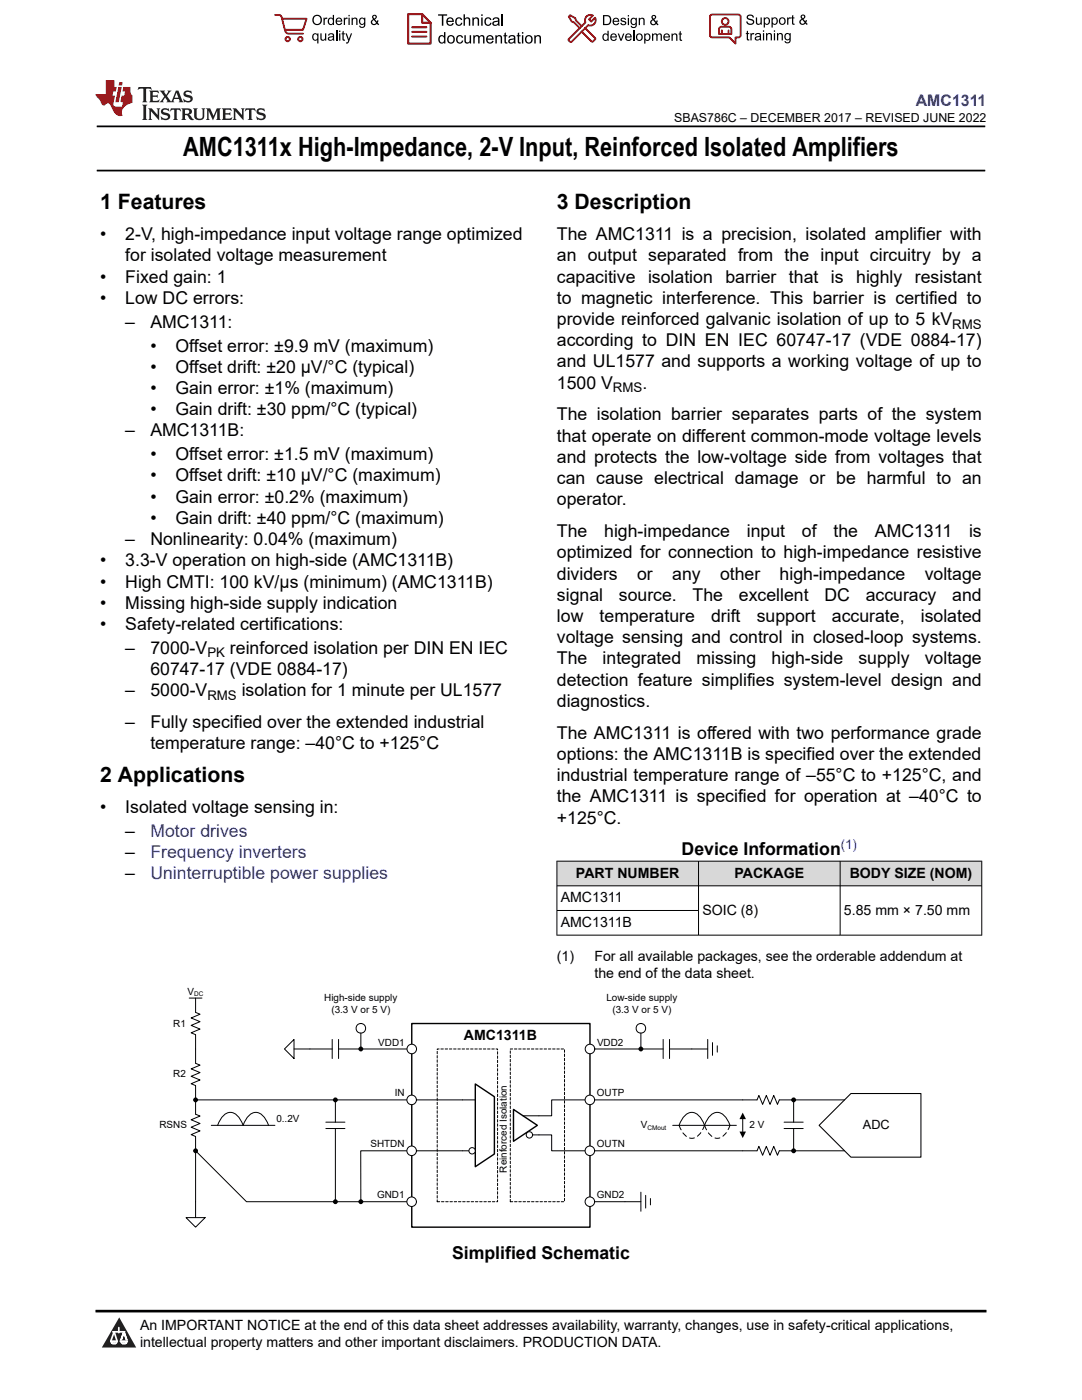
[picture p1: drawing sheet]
<svg xmlns="http://www.w3.org/2000/svg" width="216mm" height="279mm" viewBox="0 0 216 279" stroke-linecap="round" stroke-linejoin="round" font-family="sans-serif">
<path d="M19.3 25.2h177.3M19.3 34h177.3" fill="none" stroke="#000" stroke-width=".35"/>
<g fill="#d8d8d8">
<path d="M111.1 171.9h84.8v4.9h-84.8z" fill-rule="evenodd"/>
<path d="M111.2 171.9h28.1v4.8h-28.1z" fill-rule="evenodd"/>
<path d="M139.4 171.9h28.2v4.8h-28.2z" fill-rule="evenodd"/>
<path d="M167.7 171.9h28.1v4.8h-28.1z" fill-rule="evenodd"/>
</g>
<path d="M111.1 171.9h84.9M111.1 176.8h84.9M111.1 171.8v14.9M139.4 171.8v14.9M167.6 171.8v14.9M195.9 171.8v14.9M111.1 181.7h28.3M196 186.6h-84.9" fill="none" stroke="#000" stroke-width=".2"/>
<path d="M163.4 224.6l6.4-6.4h14v12.7h-14z" fill-rule="evenodd" fill="#fff"/>
<path d="M163.4 224.6l6.4-6.4h14v12.7h-14z" fill="none" stroke="#000" stroke-width=".21"/>
<g fill="none" stroke="#000" stroke-width=".2">
<path d="M39 219.5h55.8M117.7 219.5h-7.6v3.2h-2.6M117.7 219.5h33.4l.3-.9 .8 1.8 .7-1.8 .8 1.8 .7-1.8 .7 1.8 .4-.9h13M117.7 209.3h14.6M127.9 206.2v3.1M132.3 207.4v3.9M133.6 207.4v3.9M133.6 209.3h4.4M158.4 219.5v4.5M92.3 229.7h-20.3v10.1M107.5 226.5h2.6v3.2h7.6M117.7 239.8h7"/>
<path d="M117.7 229.7h33.4l.3-.9 .8 1.8 .7-1.8 .8 1.8 .7-1.8 .7 1.8 .4-.9h13M156.5 225.2h3.8M156.5 224h3.8M158.4 225.2v4.5"/>
<circle cx="127.9" cy="205.2" r=".96"/>
</g>
<g fill="#000">
<circle cx="127.9" cy="209.3" r=".49"/>
<circle cx="158.4" cy="219.5" r=".49"/>
<circle cx="158.4" cy="229.7" r=".49"/>
</g>
<path d="M82.2 204.3h35.5v40.6h-35.5z" fill="none" stroke="#000" stroke-width=".28"/>
<path d="M87.2 209.3h12.1v30.5h-12.1zM101.8 209.3h10.8v30.5h-10.8z" fill="none" stroke="#000" stroke-width=".2" stroke-dasharray=".5 .4"/>
<path d="M94.8 216.3l3.8 2.6v11.4l-3.8 2.5z" fill-rule="evenodd" fill="#fff"/>
<path d="M94.8 216.3l3.8 2.6v11.4l-3.8 2.5z" fill="none" stroke="#000" stroke-width=".28"/>
<path d="M102.5 221.4l4.7 3.2-4.7 3.2z" fill="#fff"/>
<path d="M102.5 221.4l4.7 3.2-4.7 3.2z" fill="none" stroke="#000" stroke-width=".28"/>
<path d="M104.4 222.7h3.1M105.6 226.5h1.9" fill="none" stroke="#000" stroke-width=".2"/>
<circle cx="105.6" cy="226.5" r=".63" fill="#fff"/>
<g fill="none" stroke="#000" stroke-width=".2">
<path d="M92.3 229.7h2.5"/>
<circle cx="105.6" cy="226.5" r=".63"/>
</g>
<circle cx="94.2" cy="229.7" r=".63" fill="#fff"/>
<circle cx="94.2" cy="229.7" r=".63" fill="none" stroke="#000" stroke-width=".2"/>
<circle cx="117.7" cy="219.5" r=".95" fill="#fff"/>
<circle cx="117.7" cy="219.5" r=".95" fill="none" stroke="#000" stroke-width=".2"/>
<circle cx="117.7" cy="229.7" r=".95" fill="#fff"/>
<circle cx="117.7" cy="229.7" r=".95" fill="none" stroke="#000" stroke-width=".2"/>
<circle cx="117.7" cy="239.8" r=".95" fill="#fff"/>
<g fill="none" stroke="#000" stroke-width=".2">
<path d="M138 209.3h3.2M141.2 207.4v3.9M142.2 208.1v2.5M143.1 208.7v1.3"/>
<circle cx="117.7" cy="239.8" r=".95"/>
</g>
<circle cx="117.7" cy="209.3" r=".95" fill="#fff"/>
<g fill="none" stroke="#000" stroke-width=".2">
<path d="M38.7 219.5h.3v2.9l.9 .3-1.8 .8 1.8 .7-1.8 .8 1.8 .7-1.8 .7 .9 .4v13M61.8 209.3h4.5M66.3 207.4v3.9M67.6 207.4v3.9M67.6 209.3h4.4M38.7 229.7h.3l10.2 10.1h32.9"/>
<circle cx="117.7" cy="209.3" r=".95"/>
</g>
<g fill="#000">
<circle cx="39" cy="219.5" r=".49"/>
<circle cx="39" cy="229.7" r=".49"/>
</g>
<path d="M37.1 243h3.8l-1.9 1.9z" fill="#fff"/>
<path d="M39 239.8v3.2M37.1 243h3.8l-1.9 1.9z" fill="none" stroke="#000" stroke-width=".2"/>
<path d="M56.8 209.3l1.9-1.9v3.9z" fill="#fff"/>
<g fill="none" stroke="#000" stroke-width=".2">
<path d="M56.8 209.3l1.9-1.9v3.9zM58.7 209.3h3.1M71.7 209.3h10.5M72 206.2v3.1"/>
<circle cx="72" cy="205.2" r=".96"/>
</g>
<circle cx="72" cy="209.3" r=".49" fill="#000"/>
<circle cx="82.1" cy="219.5" r=".95" fill="#fff"/>
<circle cx="82.1" cy="219.5" r=".95" fill="none" stroke="#000" stroke-width=".2"/>
<circle cx="82.1" cy="229.7" r=".95" fill="#fff"/>
<circle cx="82.1" cy="229.7" r=".95" fill="none" stroke="#000" stroke-width=".2"/>
<circle cx="82.1" cy="239.8" r=".95" fill="#fff"/>
<circle cx="82.1" cy="239.8" r=".95" fill="none" stroke="#000" stroke-width=".2"/>
<circle cx="82.2" cy="209.3" r=".95" fill="#fff"/>
<g fill="none" stroke="#000" stroke-width=".2">
<path d="M37.8 199.2h2.5M39 199.2v2.8l.9 .4-1.8 .8 1.8 .7-1.8 .7 1.8 .8-1.8 .7 .9 .4v5.7l.9 .4-1.8 .7 1.8 .8-1.8 .7 1.8 .7-1.8 .8 .9 .3v2.9M66.6 219.5h.3v4.5M42.2 224.6h12.7M43.4 224.6a3.4 3.4 0 0 1 2.6-2.6 2.62 2.62 0 0 1 2.1 1.7l.4 .9a3.4 3.4 0 0 1 2.5-2.6 2.62 2.62 0 0 1 2.2 1.7l.4 .9M65 225.2h3.8M65 224h3.8M66.9 225.2v14.6h-.3M71.7 239.8h.3M124.7 239.8h3.2M127.9 237.9v3.8M128.8 238.6v2.5"/>
<path d="M129.8 239.2v1.3M134.2 224.6h12.7M135.5 224.6a3.4 3.4 0 0 1 2.5-2.6 2.62 2.62 0 0 1 2.2 1.7l.4 .9a3.4 3.4 0 0 1 2.5-2.6 2.62 2.62 0 0 1 2.1 1.7l.5 .9M148.2 223.2v2.6"/>
<circle cx="82.2" cy="209.3" r=".95"/>
</g>
<g fill="#000">
<path d="M147.6 225.8h1.3l-.7 1.3zM148.2 222l.7 1.3h-1.3z"/>
<circle cx="66.9" cy="219.5" r=".49"/>
<circle cx="66.9" cy="239.8" r=".49"/>
<circle cx="72" cy="239.8" r=".49"/>
</g>
<path d="M135.5 224.6a3.4 3.4 0 0 0 2.5 2.6 2.62 2.62 0 0 0 2.2-1.7l.4-.9M140.6 224.6a3.4 3.4 0 0 0 2.5 2.6 2.62 2.62 0 0 0 2.1-1.7l.5-.9" fill="none" stroke="#000" stroke-width=".2" stroke-dasharray="1 .7"/>
<path d="M0 0h215.9v23.8h-215.9z" fill-rule="evenodd" fill="#fff"/>
<path d="M27.7 17.4l-.2 .6 .5-.3h.6v.1v2.2l-.2 .4h1l-.2-.4v-2.2v-.1h.5l.5 .3-.1-.6zM29.8 18.1l.2 .4v1.5l-.2 .4h1.9l.1-.6a1.08 1.08 0 0 1-1.3 .2v-.7h.6l.4 .2v-.6l-.4 .2h-.6v-.6l.2-.1a1 1 0 0 1 1 .2l-.1-.5zM31.8 18.1l1 1.1-1 1.2h.9l-.2-.2 .4-.7 .5 .7-.2 .2h1.6l-.2-.2 .1-.4h1l.1 .4-.1 .2h.9l-.2-.3-.8-2h-.5l-1 2.2-.8-1.1 .9-1.1h-.8l.2 .2-.5 .7-.3-.7 .1-.2zM35.2 18.5l.4 1h-.8zM36.8 18.2a.65 .65 0 0 0-.2 .7 .65 .65 0 0 0 .6 .5l.7 .2 .1 .2a.79 .79 0 0 1-.7 .4 .79 .79 0 0 1-.7-.5l.1 .7 .2-.1a.93 .93 0 0 0 1.1 .1 .93 .93 0 0 0 .4-1 1.46 1.46 0 0 0-1.2-.6l-.1-.3a1.09 1.09 0 0 1 1.2 .2l-.2-.6-.1 .1-.6-.2zM28.4 20.9l.2 .4v2.3l-.2 .3h1l-.2-.3v-2.3l.2-.4zM29.6 21.6l.2 .4v1.6l-.2 .3h.8l-.3-.3v-1.4l1.7 1.8v-2l.2-.4h-.8l.2 .2 .1 1.1-1.2-1.3zM32.3 21.8a.65 .65 0 0 0-.2 .7 .65 .65 0 0 0 .7 .4l.6 .2 .1 .2a.79 .79 0 0 1-.7 .4 .79 .79 0 0 1-.7-.5l.1 .7 .2-.1a.93 .93 0 0 0 1.1 .1 .93 .93 0 0 0 .4-.9 1.46 1.46 0 0 0-1.2-.6l-.1-.4a1.09 1.09 0 0 1 1.2 .2l-.2-.6-.1 .1-.6-.1zM34.1 21.6l-.1 .7a.63 .63 0 0 1 .7-.4l.1 1.7-.3 .3h1l-.2-.3v-1.7a.66 .66 0 0 1 .8 .4l-.1-.7zM36.2 21.6l.2 .4v1.6l-.2 .3h.9l-.2-.2v-.7h.5l.1 .2a.79 .79 0 0 0 1.2 .6l-1-.9a.61 .61 0 0 0 .6-.6 .61 .61 0 0 0-.5-.6zM36.9 21.9h.2a.47 .47 0 0 1 .5 .1 .47 .47 0 0 1 .1 .5l-.2 .2h-.6zM38.5 21.6l.2 .2a2.27 2.27 0 0 0 .4 2 1.04 1.04 0 0 0 1.7-.7v-1.3l.2-.2h-.8l.2 .4v1.1a.6 .6 0 0 1-.6 .6 .6 .6 0 0 1-.6-.6v-1.1l.3-.4zM41.1 21.6l.2 .4v1.6l-.2 .3h.7l-.2-.3v-1.5l.9 1.9 .8-1.9v1.5l-.2 .3h1l-.3-.3v-1.6l.3-.4h-.8l-.7 1.5-.7-1.5zM44.3 21.6l.2 .4v1.6l-.2 .3h1.9l.1-.5a1.09 1.09 0 0 1-1.3 .1v-.6h.6l.4 .1v-.6l-.4 .2h-.6v-.6l.2-.1a1.01 1.01 0 0 1 1 .3l-.1-.6zM46.4 21.6l.3 .4v1.6l-.3 .3h.8l-.2-.3v-1.4l1.6 1.8v-2l.2-.4h-.7l.2 .2v1.1l-1.2-1.3zM49 21.6l-.1 .7a.63 .63 0 0 1 .8-.4v1.7l-.3 .3h1l-.2-.3v-1.7a.66 .66 0 0 1 .8 .4l-.1-.7zM51.4 21.8a.65 .65 0 0 0-.2 .7 .65 .65 0 0 0 .6 .4l.6 .2 .2 .2a.79 .79 0 0 1-.8 .4 .79 .79 0 0 1-.6-.5l.1 .7 .2-.1a.93 .93 0 0 0 1 .1 .93 .93 0 0 0 .5-.9 1.46 1.46 0 0 0-1.3-.6l-.1-.4a1.09 1.09 0 0 1 1.3 .2l-.2-.6-.2 .1-.5-.1z" fill="#231f20"/>
<path d="M21.1 16v2.8h-2.1l.1 .3 .9 1a.95 .95 0 0 0 .9 .9 .59 .59 0 0 1 .6-.4 .59 .59 0 0 1 .5 .4l.4 .8a1.59 1.59 0 0 0 2.1 1.3 1.61 1.61 0 0 1 1-2.2l1-.4-.1-1.5a1.59 1.59 0 0 1-.4-1.6h-1.4l-.2 .9h.5l-.1 .8h-.5l-.2 1v.2l.4 .1-.2 .9h-.6a.73 .73 0 0 1-1.1-.7l.3-1.5h-.5l.2-.8h.5l.2-.9h-.5v-1.4zM23.6 17.4l-.6 3h.7l.6-3zM23.8 16.4l-.1 .7h.7l.1-.7z" fill="#ed1c24"/>
<g fill="#000">
<path d="M62.3 4a1 1 0 0 1 2 0 1 1 0 0 1-2 0zM62.8 3.4a.78 .78 0 0 0-.1 1.1 .78 .78 0 0 0 1.1 .1 .78 .78 0 0 0 .1-1.1 .78 .78 0 0 0-1.1-.1z" fill-rule="evenodd"/>
<path d="M62.5 6.8l.4-.2 .4 .3v-.2h.2v2h-.2v-.7a.68 .68 0 0 1-.9-.1 .68 .68 0 0 1 0-.9zM62.6 7a.51 .51 0 0 0-.1 .6 .51 .51 0 0 0 .7 .2 .51 .51 0 0 0 .1-.7 .51 .51 0 0 0-.7-.1z" fill-rule="evenodd"/>
<path d="M64.5 3.5h.3v.3l.1-.3h.3l.1 .1-.1 .2a.32 .32 0 0 0-.3 0 .32 .32 0 0 0-.1 .4v.8h-.3z" fill-rule="evenodd"/>
<path d="M63.9 6.7h.3v.8a.36 .36 0 0 0 .3 .4 .36 .36 0 0 0 .4-.5v-.7h.2v1.4h-.2v-.2a.51 .51 0 0 1-.6 .2 .51 .51 0 0 1-.4-.5z" fill-rule="evenodd"/>
<path d="M65.6 3.7l.4-.2 .4 .2v-.7h.3v2h-.3v-.2a.7 .7 0 0 1-1-.1 .7 .7 0 0 1 .2-1zM65.8 3.8a.51 .51 0 0 0-.1 .7 .51 .51 0 0 0 .6 .2 .51 .51 0 0 0 .1-.7 .51 .51 0 0 0-.6-.2z" fill-rule="evenodd"/>
<path d="M65.6 6.8a.66 .66 0 0 1 .8-.1 .66 .66 0 0 1 .3 .8v.6h-.2l-.1-.2a.52 .52 0 0 1-.7 .2 .52 .52 0 0 1-.2-.6l.3-.2a.42 .42 0 0 0 .6-.3l-.3-.2-.3 .1-.1 .2h-.3zM65.7 7.6a.35 .35 0 0 0 .3 .4 .35 .35 0 0 0 .4-.4v-.2z" fill-rule="evenodd"/>
<path d="M67.7 6.1h.2v.3h-.2zM67.7 6.7h.2v1.4h-.2z" fill-rule="evenodd"/>
<path d="M67.1 3.7a.68 .68 0 0 1 .9-.1 .68 .68 0 0 1 .3 .7h-1.1a.42 .42 0 0 0 .3 .5 .42 .42 0 0 0 .5-.3h.3a.73 .73 0 0 1-1.1 .4 .73 .73 0 0 1-.1-1.2zM67.4 3.8l-.2 .3h.8l-.2-.4z" fill-rule="evenodd"/>
<path d="M68.6 3.5h.2v.3l.2-.3h.3l.1 .1-.1 .2a.32 .32 0 0 0-.4 0 .32 .32 0 0 0-.1 .4v.8h-.2z" fill-rule="evenodd"/>
<path d="M68.3 6.3l.3-.1v.5h.2v.1h-.2v.9l.3 .4a.36 .36 0 0 1-.4 0 .36 .36 0 0 1-.2-.4v-.9h-.1v-.1h.1z" fill-rule="evenodd"/>
<path d="M68.9 6.7h.3l.4 1.1 .4-1.1h.3l-.6 1.4a.51 .51 0 0 1-.6 .6l-.1-.3h.3l.2-.3z" fill-rule="evenodd"/>
<path d="M69.5 3h.3v.3h-.3zM69.5 3.5h.3v1.5h-.3z" fill-rule="evenodd"/>
<path d="M70.2 3.5h.2v.2a.52 .52 0 0 1 .6-.2 .52 .52 0 0 1 .3 .6v.9h-.2v-.9a.34 .34 0 0 0-.3-.4 .34 .34 0 0 0-.4 .3v1h-.2z" fill-rule="evenodd"/>
<path d="M71.8 3.7l.4-.2 .5 .2v-.2h.2v1.3a.64 .64 0 0 1-.5 .8 .64 .64 0 0 1-.7-.5h.2a.41 .41 0 0 0 .5 .2 .41 .41 0 0 0 .2-.5 .69 .69 0 0 1-.9-.1 .69 .69 0 0 1 .1-1zM72 3.8a.5 .5 0 0 0-.1 .7 .5 .5 0 0 0 .7 .1 .5 .5 0 0 0 .1-.6 .5 .5 0 0 0-.7-.2z" fill-rule="evenodd"/>
<path d="M74.4 3.1a.47 .47 0 0 1 .7 .1 .47 .47 0 0 1-.3 .7l.4 .4 .1-.3 .2 .1-.1 .4 .3 .3-.2 .2-.3-.3a.63 .63 0 0 1-1 .1 .63 .63 0 0 1 .3-1l-.3-.4zM74.5 3.4a.27 .27 0 0 0 .5 0 .27 .27 0 0 0-.5 0zM74.4 4.1a.4 .4 0 0 0 0 .6 .4 .4 0 0 0 .6-.1l-.4-.6z" fill-rule="evenodd"/>
<path d="M87.4 2.9h1.8v.2h-.7v2h-.3v-2h-.8z" fill-rule="evenodd"/>
<path d="M87.6 7.2l.5-.2 .5 .2v-.8h.3v2.3h-.3v-.2a.76 .76 0 0 1-1-.1 .76 .76 0 0 1-.1-1zM87.9 7.4a.58 .58 0 0 0-.2 .7 .58 .58 0 0 0 .8 .2 .58 .58 0 0 0 .1-.7 .58 .58 0 0 0-.7-.2z" fill-rule="evenodd"/>
<path d="M89.5 7.2a.81 .81 0 0 1 1.1 .1 .81 .81 0 0 1-.2 1.2 .81 .81 0 0 1-1.1-.2l-.1-.7zM89.6 7.4a.57 .57 0 0 0 0 .8 .57 .57 0 0 0 .8 0 .57 .57 0 0 0 0-.7 .57 .57 0 0 0-.8-.1z" fill-rule="evenodd"/>
<path d="M89.3 3.7a.77 .77 0 0 1 .9-.2 .77 .77 0 0 1 .4 .9h-1.3a.48 .48 0 0 0 .4 .5 .48 .48 0 0 0 .6-.3h.3a.83 .83 0 0 1-1.3 .4 .83 .83 0 0 1 0-1.3zM89.5 3.8l-.2 .4h1l-.3-.5z" fill-rule="evenodd"/>
<path d="M91 3.7a.7 .7 0 0 1 1.2 .3h-.2a.45 .45 0 0 0-.6-.3 .45 .45 0 0 0-.3 .6 .45 .45 0 0 0 .3 .6 .45 .45 0 0 0 .6-.4l.3 .1a.76 .76 0 0 1-1.1 .5 .76 .76 0 0 1-.3-1.1z" fill-rule="evenodd"/>
<path d="M91.2 7.2a.7 .7 0 0 1 1.2 .3l-.3 .1a.45 .45 0 0 0-.5-.4 .45 .45 0 0 0-.3 .7 .45 .45 0 0 0 .3 .6 .45 .45 0 0 0 .6-.4h.2a.76 .76 0 0 1-1 .5 .76 .76 0 0 1-.4-1.1z" fill-rule="evenodd"/>
<path d="M92.5 2.9h.3v.8a.59 .59 0 0 1 .7-.2 .59 .59 0 0 1 .3 .6v1h-.2v-1a.4 .4 0 0 0-.5-.4 .4 .4 0 0 0-.3 .5v.9h-.3z" fill-rule="evenodd"/>
<path d="M92.7 7h.2v.9a.41 .41 0 0 0 .5 .6 .41 .41 0 0 0 .3-.6v-.9h.3v1.7h-.3v-.3a.58 .58 0 0 1-.7 .3 .58 .58 0 0 1-.3-.7z" fill-rule="evenodd"/>
<path d="M94.3 3.5h.2v.2a.59 .59 0 0 1 .7-.2 .59 .59 0 0 1 .4 .6v1h-.3v-1a.41 .41 0 0 0-.4-.4 .41 .41 0 0 0-.4 .5v.9h-.2z" fill-rule="evenodd"/>
<path d="M94.4 7h.3v.3a.56 .56 0 0 1 1 0 .54 .54 0 0 1 .6-.3 .54 .54 0 0 1 .4 .5v1.2h-.3v-1.1a.34 .34 0 0 0-.3-.4 .34 .34 0 0 0-.4 .3v1.2h-.3v-1.1a.38 .38 0 0 0-.5-.3 .38 .38 0 0 0-.2 .5v.9h-.3z" fill-rule="evenodd"/>
<path d="M96 2.9h.3v.3h-.3zM96 3.5h.3v1.6h-.3z" fill-rule="evenodd"/>
<path d="M96.8 3.7a.7 .7 0 0 1 1.3 .3h-.3a.45 .45 0 0 0-.6-.3 .45 .45 0 0 0-.3 .6 .45 .45 0 0 0 .3 .6 .45 .45 0 0 0 .6-.4l.3 .1a.76 .76 0 0 1-1.1 .5 .76 .76 0 0 1-.3-1.1z" fill-rule="evenodd"/>
<path d="M97.2 7.2a.77 .77 0 0 1 .9-.1 .77 .77 0 0 1 .4 .8h-1.2a.48 .48 0 0 0 .3 .6 .48 .48 0 0 0 .6-.4l.3 .1a.83 .83 0 0 1-1.3 .3 .83 .83 0 0 1 0-1.3zM97.4 7.4l-.1 .3h.9l-.2-.4z" fill-rule="evenodd"/>
<path d="M98.8 7h.3v.3a.59 .59 0 0 1 .7-.3 .59 .59 0 0 1 .4 .7v1h-.3v-1a.41 .41 0 0 0-.5-.5 .41 .41 0 0 0-.3 .6v.9h-.3z" fill-rule="evenodd"/>
<path d="M98.4 3.7a.74 .74 0 0 1 1-.2 .74 .74 0 0 1 .3 .9v.7h-.3v-.2a.59 .59 0 0 1-.8 .3 .59 .59 0 0 1-.3-.8l1.1-.3a.42 .42 0 0 0-.4-.4 .42 .42 0 0 0-.5 .3h-.2zM98.6 4.5a.36 .36 0 0 0 .2 .5 .36 .36 0 0 0 .5-.2l.1-.5z" fill-rule="evenodd"/>
<path d="M100.7 6.6l.2-.1v.5h.3v.2h-.3v1l.1 .2h.2l.1 .3a.41 .41 0 0 1-.5-.1 .41 .41 0 0 1-.1-.4v-1h-.2v-.2h.2z" fill-rule="evenodd"/>
<path d="M101.6 7.2a.74 .74 0 0 1 .9-.2 .74 .74 0 0 1 .3 1l.1 .7h-.3v-.2a.59 .59 0 0 1-.8 .2 .59 .59 0 0 1-.3-.8l1-.3a.42 .42 0 0 0-.3-.4 .42 .42 0 0 0-.5 .3h-.3zM101.8 8.1a.36 .36 0 0 0 .1 .5 .36 .36 0 0 0 .5-.3l.2-.4z" fill-rule="evenodd"/>
<path d="M103.3 6.6l.3-.1v.5h.3v.2h-.3v1l.1 .2h.2v.3a.41 .41 0 0 1-.5-.1 .41 .41 0 0 1-.1-.4v-1h-.2v-.2h.2z" fill-rule="evenodd"/>
<path d="M104.1 6.4h.3v.3h-.3zM104.1 7h.3v1.7h-.3z" fill-rule="evenodd"/>
<path d="M105 7.2a.81 .81 0 0 1 1.1 .1 .81 .81 0 0 1-.1 1.2 .81 .81 0 0 1-1.2-.2v-.7zM105.2 7.4a.57 .57 0 0 0-.1 .8 .57 .57 0 0 0 .8 0 .57 .57 0 0 0 0-.7 .57 .57 0 0 0-.7-.1z" fill-rule="evenodd"/>
<path d="M106.6 7h.3v.3a.59 .59 0 0 1 .7-.3 .59 .59 0 0 1 .4 .7v1h-.3v-1a.41 .41 0 0 0-.5-.5 .41 .41 0 0 0-.3 .6v.9h-.3z" fill-rule="evenodd"/>
<path d="M120.3 3h.7a1 1 0 0 1 1 1 1 1 0 0 1-1 1h-.7zM120.6 3.2v1.6h.4a.77 .77 0 0 0 .7-.8 .77 .77 0 0 0-.7-.8z" fill-rule="evenodd"/>
<path d="M120.4 6.9l.4-.2 .4 .2v-.8h.3v2h-.3v-.1a.7 .7 0 0 1-.9-.2 .7 .7 0 0 1 .1-.9zM120.6 7a.51 .51 0 0 0-.1 .7 .51 .51 0 0 0 .6 .1 .51 .51 0 0 0 .1-.6 .51 .51 0 0 0-.6-.2z" fill-rule="evenodd"/>
<path d="M122 6.9a.68 .68 0 0 1 .8-.2 .68 .68 0 0 1 .3 .8h-1.1a.42 .42 0 0 0 .3 .5 .42 .42 0 0 0 .5-.3h.3a.73 .73 0 0 1-1.1 .3 .73 .73 0 0 1 0-1.1zM122.2 7l-.2 .3h.8l-.2-.4z" fill-rule="evenodd"/>
<path d="M122.4 3.7a.68 .68 0 0 1 .8-.1 .68 .68 0 0 1 .4 .8h-1.1a.42 .42 0 0 0 .3 .4 .42 .42 0 0 0 .5-.3l.3 .1a.73 .73 0 0 1-1.2 .3 .73 .73 0 0 1 0-1.2zM122.6 3.8l-.1 .3h.8l-.2-.3z" fill-rule="evenodd"/>
<path d="M123.9 3.7l.1-.1a.62 .62 0 0 1 .9 .3l-.2 .1a.29 .29 0 0 0-.3-.3 .29 .29 0 0 0-.3 .3l.1 .1a.58 .58 0 0 1 .6 .1 .58 .58 0 0 1 .1 .6 .67 .67 0 0 1-1.1-.2l.2-.1a.33 .33 0 0 0 .4 .4 .33 .33 0 0 0 .3-.4 .71 .71 0 0 1-.9-.6z" fill-rule="evenodd"/>
<path d="M123.3 6.7h.2l.4 1.2 .4-1.2h.3l-.6 1.4h-.2z" fill-rule="evenodd"/>
<path d="M125.3 3h.2v.3h-.2zM125.3 3.6h.2v1.4h-.2z" fill-rule="evenodd"/>
<path d="M124.9 6.9a.68 .68 0 0 1 .8-.2 .68 .68 0 0 1 .4 .8h-1.1a.42 .42 0 0 0 .3 .5 .42 .42 0 0 0 .5-.3h.3a.73 .73 0 0 1-1.2 .3 .73 .73 0 0 1 0-1.1zM125.1 7l-.1 .3h.8l-.2-.4z" fill-rule="evenodd"/>
<path d="M126 3.7l.4-.2 .4 .2v-.1h.3v1.2a.64 .64 0 0 1-.5 .8 .64 .64 0 0 1-.8-.5l.3 .1a.41 .41 0 0 0 .5 .2 .41 .41 0 0 0 .2-.6 .69 .69 0 0 1-.9-.1 .69 .69 0 0 1 .1-1zM126.2 3.9a.5 .5 0 0 0-.1 .6 .5 .5 0 0 0 .6 .2 .5 .5 0 0 0 .2-.7 .5 .5 0 0 0-.7-.1z" fill-rule="evenodd"/>
<path d="M126.9 7.4a.73 .73 0 0 1 1.4 0 .73 .73 0 0 1-1.4 0zM127.3 7a.5 .5 0 0 0-.1 .7 .5 .5 0 0 0 .7 0 .5 .5 0 0 0 0-.6 .5 .5 0 0 0-.6-.1z" fill-rule="evenodd"/>
<path d="M127.5 3.6h.2v.2a.52 .52 0 0 1 .6-.3 .52 .52 0 0 1 .3 .6v.9h-.2v-.9a.34 .34 0 0 0-.3-.4 .34 .34 0 0 0-.4 .3v1h-.2z" fill-rule="evenodd"/>
<path d="M128.5 6.7h.3v.2a.67 .67 0 0 1 .9 0 .67 .67 0 0 1 0 .9 .55 .55 0 0 1-.9 .2v.7h-.3zM128.9 7a.5 .5 0 0 0-.1 .7 .5 .5 0 0 0 .6 .1 .5 .5 0 0 0 .2-.6 .5 .5 0 0 0-.7-.2z" fill-rule="evenodd"/>
<path d="M130.1 6.7h.2v.2a.49 .49 0 0 1 .9 0l.4-.2a.42 .42 0 0 1 .5 .4v1h-.3v-.9a.3 .3 0 0 0-.2-.3 .3 .3 0 0 0-.4 .2v1h-.2v-.9a.33 .33 0 0 0-.5-.3 .33 .33 0 0 0-.2 .5v.7h-.2z" fill-rule="evenodd"/>
<path d="M130.1 3.1a.47 .47 0 0 1 .8 .1 .47 .47 0 0 1-.3 .7l.3 .4 .1-.2h.3l-.2 .5 .3 .3-.2 .2-.3-.3a.63 .63 0 0 1-1 .1 .63 .63 0 0 1 .3-1l-.2-.5zM130.2 3.5a.27 .27 0 0 0 .5 0 .27 .27 0 0 0-.5 0zM130.2 4.1a.4 .4 0 0 0 0 .7 .4 .4 0 0 0 .6-.2l-.5-.6z" fill-rule="evenodd"/>
<path d="M132.5 6.9a.68 .68 0 0 1 .9-.2 .68 .68 0 0 1 .3 .8h-1.1a.42 .42 0 0 0 .3 .5 .42 .42 0 0 0 .5-.3h.3a.73 .73 0 0 1-1.1 .3 .73 .73 0 0 1-.1-1.1zM132.7 7l-.1 .3h.8l-.2-.4z" fill-rule="evenodd"/>
<path d="M134 6.7h.2v.2a.52 .52 0 0 1 .6-.2 .52 .52 0 0 1 .4 .6v.8h-.3v-.8a.34 .34 0 0 0-.2-.4 .34 .34 0 0 0-.4 .2l-.1 1h-.2z" fill-rule="evenodd"/>
<path d="M135.6 6.3l.2-.1v.5h.3v.2h-.3v.8l.3 .4a.36 .36 0 0 1-.4 0 .36 .36 0 0 1-.1-.4v-.8h-.2v-.2h.2z" fill-rule="evenodd"/>
<path d="M149.2 3a.8 .8 0 0 1 1.2 .5h-.2a.44 .44 0 0 0-.5-.4 .44 .44 0 0 0-.4 .5l.2 .1a.9 .9 0 0 1 1 .8 .84 .84 0 0 1-.9 .5 .84 .84 0 0 1-.7-.7h.3a.52 .52 0 0 0 .5 .5 .52 .52 0 0 0 .5-.6l-.2-.1a.85 .85 0 0 1-1-.8z" fill-rule="evenodd"/>
<path d="M149 6.3l.3-.2v.5h.2v.2h-.2v.9l.2 .4a.36 .36 0 0 1-.4-.1 .36 .36 0 0 1-.1-.4v-.8h-.2v-.2h.2z" fill-rule="evenodd"/>
<path d="M149.7 6.6h.3v.2l.1-.2h.3l.1 .1-.1 .2a.32 .32 0 0 0-.3 0 .32 .32 0 0 0-.1 .4v.8h-.3z" fill-rule="evenodd"/>
<path d="M150.7 6.8a.66 .66 0 0 1 .9-.2 .66 .66 0 0 1 .3 .9v.6h-.2l-.1-.2a.52 .52 0 0 1-.7 .2 .52 .52 0 0 1-.2-.7l.2-.1a.42 .42 0 0 0 .7-.3l-.3-.2h-.3l-.1 .3-.3-.1zM150.9 7.5a.35 .35 0 0 0 .3 .5 .35 .35 0 0 0 .4-.4v-.3z" fill-rule="evenodd"/>
<path d="M150.8 3.5h.3v.8a.36 .36 0 0 0 .3 .5 .36 .36 0 0 0 .4-.5v-.8h.2v1.4h-.2v-.2a.51 .51 0 0 1-.6 .3 .51 .51 0 0 1-.4-.6z" fill-rule="evenodd"/>
<path d="M152.2 6.1h.3v.2h-.3zM152.2 6.6h.3v1.5h-.3z" fill-rule="evenodd"/>
<path d="M152.4 3.5h.2v.2a.67 .67 0 0 1 .9 0 .67 .67 0 0 1 .1 .9 .55 .55 0 0 1-1 .2v.7h-.2zM152.7 3.8a.5 .5 0 0 0-.1 .7 .5 .5 0 0 0 .7 .1 .5 .5 0 0 0 .1-.6 .5 .5 0 0 0-.7-.2z" fill-rule="evenodd"/>
<path d="M152.9 6.6h.2v.2a.52 .52 0 0 1 .6-.2 .52 .52 0 0 1 .3 .6v.9h-.2v-.9a.34 .34 0 0 0-.3-.4 .34 .34 0 0 0-.4 .2v1.1h-.2z" fill-rule="evenodd"/>
<path d="M153.9 3.5h.3v.2a.67 .67 0 0 1 .9 0 .67 .67 0 0 1 0 .9 .55 .55 0 0 1-.9 .2v.7h-.3zM154.3 3.8a.5 .5 0 0 0-.1 .7 .5 .5 0 0 0 .6 .1 .5 .5 0 0 0 .2-.6 .5 .5 0 0 0-.7-.2z" fill-rule="evenodd"/>
<path d="M154.4 6.1h.3v.2h-.3zM154.4 6.6h.3v1.5h-.3z" fill-rule="evenodd"/>
<path d="M155 6.6h.3v.2a.52 .52 0 0 1 .6-.2 .52 .52 0 0 1 .3 .6v.9h-.2v-.9a.34 .34 0 0 0-.3-.4 .34 .34 0 0 0-.4 .2v1.1h-.3z" fill-rule="evenodd"/>
<path d="M155.4 4.2a.75 .75 0 0 1 1.5 0 .75 .75 0 0 1-1.5 0zM155.8 3.8a.5 .5 0 0 0-.1 .7 .5 .5 0 0 0 .8 0 .5 .5 0 0 0 0-.7 .5 .5 0 0 0-.7 0z" fill-rule="evenodd"/>
<path d="M156.7 6.8l.4-.2 .5 .2v-.2h.2v1.3a.64 .64 0 0 1-.5 .7 .64 .64 0 0 1-.8-.4h.3a.41 .41 0 0 0 .5 .2 .41 .41 0 0 0 .2-.5 .69 .69 0 0 1-.9-.1 .69 .69 0 0 1 .1-1zM156.9 6.9a.5 .5 0 0 0-.1 .7 .5 .5 0 0 0 .6 .1 .5 .5 0 0 0 .2-.7 .5 .5 0 0 0-.7-.1z" fill-rule="evenodd"/>
<path d="M157.1 3.5h.2v.2l.1-.2h.3h.2l-.1 .3a.32 .32 0 0 0-.4 0 .32 .32 0 0 0-.1 .4v.7h-.2z" fill-rule="evenodd"/>
<path d="M158 3.1l.3-.1v.5h.2v.2h-.2v.8l.3 .4a.36 .36 0 0 1-.4 0 .36 .36 0 0 1-.2-.4v-.8h-.1v-.2h.1z" fill-rule="evenodd"/>
<path d="M159.9 3a.47 .47 0 0 1 .7 .1 .47 .47 0 0 1-.3 .7l.4 .5 .1-.3h.2l-.1 .5 .3 .3-.2 .2-.3-.3a.63 .63 0 0 1-1 .1 .63 .63 0 0 1 .3-1l-.3-.5zM160 3.4a.27 .27 0 0 0 .5 0 .27 .27 0 0 0-.5 0zM159.9 4.1a.4 .4 0 0 0 0 .6 .4 .4 0 0 0 .6-.2l-.4-.6z" fill-rule="evenodd"/>
</g>
<path d="M67.2 6.1v2M126.5 6.1v2" fill="none" stroke="#000" stroke-width=".25"/>
<g fill="none" stroke="#de0000" stroke-width=".37">
<path d="M54.9 3h.9a1.19 1.19 0 0 1 .6 1.2l.6 2.1a.85 .85 0 0 0 1 .4h2.5M56.3 3.7h4.9l-.7 2.2h-3.6M116.1 5.2l-1.2-1.1-.1-.5-1-.6-.3 .3 .6 1 .5 .2 1.1 1.1M116.8 5.6l1.9 2v.3l-.4 .4h-.3l-1.9-2zM116.8 5.6l.6-.6a1.07 1.07 0 0 0 1.2-.2 1.07 1.07 0 0 0 .1-1.3l-.7 .8-.5-.4 .8-.8a1.07 1.07 0 0 0-1.2 .2 1.07 1.07 0 0 0-.3 1.2l-3.3 3.3v.3l.3 .3h.2l2.1-2.1M141.7 3.1l.4-.2h5.3l.3 .2 .1 3.9-.2 .4-.8 .1v1.2l-1.3-1.2h-3.4l-.4-.2zM143.5 5.6l.5-.3 1.7 .1 .2 .5v.9h-2.4zM144 6.1v.7M145.4 6.1v.7"/>
<circle cx="57.4" cy="7.8" r=".44"/>
<circle cx="59.9" cy="7.8" r=".44"/>
<circle cx="144.7" cy="4.3" r=".67"/>
</g>
<path d="M100.2 2.9v2.2" fill="none" stroke="#000" stroke-width=".28"/>
<path d="M81.4 2.8h2.8v1.7h1.7v4.2h-4.5zM82.3 6.4h2.8M82.3 5.4h2.8M82.3 7.3h2.8M84.2 2.8l1.7 1.7" fill="none" stroke="#de0000" stroke-width=".42"/>
<path d="M0 261.4h215.9v18h-215.9z" fill-rule="evenodd" fill="#fff"/>
<path d="M23.8 262.9l3.4 6h-6.9z" fill="#231f20"/>
<path d="M22.1 267.7h1.3l-.4 .5h-.3a.55 .55 0 0 1-.6-.5z" fill-rule="evenodd" fill="#fff"/>
<path d="M22.1 267.7h1.3l-.4 .5h-.3a.55 .55 0 0 1-.6-.5z" fill="none" stroke="#231f20" stroke-width=".34"/>
<path d="M22.1 267.7h1.3l-.4 .5h-.5zM22.6 265.8h.1M22.6 265.8h2.3zM23.7 265.9h.1M23.7 264.9v1zM24 267.7h.1" fill="none" stroke="#fff" stroke-width=".34"/>
<path d="M24.7 265.8l-.7 1.9z" fill="#fff"/>
<path d="M24.7 265.8l-.7 1.9z" fill="none" stroke="#fff" stroke-width=".34"/>
<path d="M24.7 265.8l.7 1.9z" fill="#fff"/>
<path d="M24.7 265.8l.7 1.9zM25.3 267.7h.1" fill="none" stroke="#fff" stroke-width=".34"/>
<path d="M22.8 265.8l-.7 1.9z" fill="#fff"/>
<path d="M22.8 265.8l-.7 1.9z" fill="none" stroke="#fff" stroke-width=".34"/>
<path d="M22.8 265.8l.6 1.9z" fill="#fff"/>
<path d="M22.8 265.8l.6 1.9z" fill="none" stroke="#fff" stroke-width=".34"/>
<path d="M24.1 267.7h1.3a.65 .65 0 0 1-.6 .5 .65 .65 0 0 1-.7-.5z" fill-rule="evenodd" fill="#fff"/>
<path d="M24.1 267.7h1.3a.65 .65 0 0 1-.6 .5 .65 .65 0 0 1-.7-.5z" fill="none" stroke="#231f20" stroke-width=".34"/>
<path d="M24 267.7h.1M24.1 267.7h1.3l-.4 .5h-.5z" fill="none" stroke="#fff" stroke-width=".34"/>
<path d="M19 261.7h177.8" fill="none" stroke="#000" stroke-width=".53"/>
<text font-size="5.3" x="36.6" y="31.2">AMC1311x High-Impedance, 2-V Input, Reinforced Isolated Amplifiers</text>
<g font-size="4.2">
<text x="20" y="41.8">1 Features</text>
<text x="111.1" y="41.8">3 Description</text>
<text x="20" y="156.1">2 Applications</text>
</g>
<g font-size="3.5">
<text x="20" y="47.9">•</text>
<text x="25" y="47.9">2-V, high-impedance input voltage range optimized</text>
<text x="111.1" y="47.9">The AMC1311 is a precision, isolated amplifier with</text>
<text x="25" y="52.2">for isolated voltage measurement</text>
<text x="111.1" y="52.2">an output separated from the input circuitry by a</text>
<text x="20" y="56.4">•</text>
<text x="25" y="56.4">Fixed gain: 1</text>
<text x="111.1" y="56.4">capacitive</text>
<text x="129.3" y="56.4">isolation</text>
<text x="144.7" y="56.4">barrier that</text>
<text x="165.8" y="56.4">is</text>
<text x="170.8" y="56.4">highly</text>
<text x="182.6" y="56.4">resistant</text>
<text x="20" y="60.6">•</text>
<text x="25" y="60.6">Low DC errors:</text>
<text x="25" y="65.4">–</text>
<text x="30" y="65.4">AMC1311:</text>
<text x="111.1" y="60.6">to magnetic interference. This barrier is certified to</text>
<text x="111.1" y="64.9">provide reinforced galvanic isolation of up to 5 kV</text>
<text x="30" y="70.2">•</text>
<text x="35" y="70.2">Offset error: ±9.9 mV (maximum)</text>
<text x="111.1" y="69.1">according to DIN EN IEC 60747-17 (VDE 0884-17)</text>
<text x="30" y="74.4">•</text>
<text x="35" y="74.4">Offset drift: ±20 μV/°C (typical)</text>
<text x="111.1" y="77.6">1500 V</text>
<text x="111.1" y="73.3">and UL1577 and supports a working voltage of up to</text>
<text x="128.2" y="77.6">.</text>
<text x="30" y="78.6">•</text>
<text x="30" y="82.9">•</text>
<text x="35" y="78.6">Gain error: ±1% (maximum)</text>
<text x="35" y="82.9">Gain drift: ±30 ppm/°C (typical)</text>
<text x="111.1" y="83.9">The isolation barrier separates parts of the system</text>
<text x="25" y="87.1">–</text>
<text x="30" y="87.1">AMC1311B:</text>
<text x="111.1" y="88.2">that operate on different common-mode voltage levels</text>
<text x="30" y="91.9">•</text>
<text x="35" y="91.9">Offset error: ±1.5 mV (maximum)</text>
<text x="111.1" y="92.4">and protects the low-voltage side from voltages that</text>
<text x="30" y="96.1">•</text>
<text x="30" y="100.3">•</text>
<text x="35" y="96.1">Offset drift: ±10 μV/°C (maximum)</text>
<text x="35" y="100.3">Gain error: ±0.2% (maximum)</text>
<text x="111.1" y="96.6">can cause electrical damage or be harmful to an</text>
<text x="111.1" y="100.9">operator.</text>
<text x="30" y="104.6">•</text>
<text x="35" y="104.6">Gain drift: ±40 ppm/°C (maximum)</text>
<text x="111.1" y="107.2">The</text>
<text x="120.6" y="107.2">high-impedance</text>
<text x="149" y="107.2">input</text>
<text x="160" y="107.2">of</text>
<text x="166.3" y="107.2">the</text>
<text x="174.6" y="107.2">AMC1311</text>
<text x="193.4" y="107.2">is</text>
<text x="20" y="113">•</text>
<text x="25" y="108.8">–</text>
<text x="25" y="113">3.3-V operation on high-side (AMC1311B)</text>
<text x="30" y="108.8">Nonlinearity: 0.04% (maximum)</text>
<text x="111.1" y="111.4">optimized for connection to high-impedance resistive</text>
<text x="20" y="117.3">•</text>
<text x="25" y="117.3">High CMTI: 100 kV/μs (minimum) (AMC1311B)</text>
<text x="111.1" y="115.7">dividers</text>
<text x="111.1" y="119.9">signal</text>
<text x="123.5" y="119.9">source.</text>
<text x="127.1" y="115.7">or</text>
<text x="134.1" y="115.7">any</text>
<text x="138.2" y="119.9">The</text>
<text x="143.7" y="115.7">other</text>
<text x="147.4" y="119.9">excellent</text>
<text x="155.6" y="115.7">high-impedance</text>
<text x="164.5" y="119.9">DC</text>
<text x="172.8" y="119.9">accuracy</text>
<text x="184.5" y="115.7">voltage</text>
<text x="190" y="119.9">and</text>
<text x="20" y="121.5">•</text>
<text x="20" y="125.7">•</text>
<text x="25" y="121.5">Missing high-side supply indication</text>
<text x="25" y="125.7">Safety-related certifications:</text>
<text x="111.1" y="124.1">low</text>
<text x="119.6" y="124.1">temperature</text>
<text x="141.9" y="124.1">drift</text>
<text x="151" y="124.1">support</text>
<text x="166" y="124.1">accurate,</text>
<text x="183.7" y="124.1">isolated</text>
<text x="25" y="130.5">–</text>
<text x="30" y="130.5">7000-V</text>
<text x="45.9" y="130.5">reinforced isolation per DIN EN IEC</text>
<text x="111.1" y="128.4">voltage sensing and control in closed-loop systems.</text>
<text x="30" y="134.7">60747-17 (VDE 0884-17)</text>
<text x="111.1" y="132.6">The</text>
<text x="111.1" y="136.8">detection feature simplifies system-level design and</text>
<text x="120.2" y="132.6">integrated</text>
<text x="139" y="132.6">missing</text>
<text x="153.9" y="132.6">high-side</text>
<text x="171.3" y="132.6">supply</text>
<text x="184.5" y="132.6">voltage</text>
<text x="25" y="139">–</text>
<text x="30" y="139">5000-V</text>
<text x="48.2" y="139">isolation for 1 minute per UL1577</text>
<text x="111.1" y="141.1">diagnostics.</text>
<text x="25" y="145.3">–</text>
<text x="30" y="145.3">Fully specified over the extended industrial</text>
<text x="30" y="149.5">temperature range: –40°C to +125°C</text>
<text x="111.1" y="147.4">The AMC1311 is offered with two performance grade</text>
<text x="111.1" y="151.7">options: the AMC1311B is specified over the extended</text>
<text x="111.1" y="155.9">industrial temperature range of –55°C to +125°C, and</text>
<text x="111.1" y="160.1">the AMC1311 is specified for operation at –40°C to</text>
<text x="20" y="162.2">•</text>
<text x="25" y="162.2">Isolated voltage sensing in:</text>
<text x="25" y="167">–</text>
<text x="111.1" y="164.4">+125°C.</text>
<text x="25" y="171.2">–</text>
<text x="136" y="170.7">Device Information</text>
<text x="25" y="175.5">–</text>
<text x="90.2" y="251.2">Simplified Schematic</text>
</g>
<g font-size="3.5" fill="#00f">
<text x="30" y="167">Motor drives</text>
<text x="30" y="171.2">Frequency inverters</text>
<text x="30" y="175.5">Uninterruptible power supplies</text>
</g>
<text font-size="3.2" fill="#00f" x="182.7" y="21.1">AMC1311</text>
<g font-size="2.8">
<text x="114.9" y="175.1">PART NUMBER</text>
<text x="146.6" y="175.1">PACKAGE</text>
<text x="169.5" y="175.1">BODY SIZE (NOM)</text>
<text x="111.9" y="180.1">AMC1311</text>
<text x="111.9" y="185">AMC1311B</text>
<text x="140.2" y="182.5">SOIC (8)</text>
<text x="168.4" y="182.5">5.85 mm × 7.50 mm</text>
<text x="111.1" y="191.8">(1)</text>
<text x="118.6" y="191.8">For all available packages, see the orderable addendum at</text>
<text x="118.6" y="195.2">the end of the data sheet.</text>
<text x="92.6" y="207.7">AMC1311B</text>
<text x="27.9" y="265.5">An IMPORTANT NOTICE at the end of this data sheet addresses availability, warranty, changes, use in safety-critical applications,</text>
<text x="27.9" y="268.9">intellectual property matters and other important disclaimers. PRODUCTION DATA.</text>
</g>
<g font-size="2.6">
<text x="190" y="65.6">RMS</text>
<text x="122.3" y="78.3">RMS</text>
<text x="41.4" y="131.2">PK</text>
<text x="41.4" y="139.7">RMS</text>
</g>
<text font-size="2.6" fill="#00f" x="167.8" y="169.5">(1)</text>
<g font-size="2.5">
<text x="134.5" y="24.3">SBAS786C – DECEMBER 2017 – REVISED JUNE 2022</text>
<text x="172.2" y="225.3">ADC</text>
</g>
<g font-size="2">
<text x="37.4" y="198.5">V</text>
<text x="64.7" y="199.9">High-side supply</text>
<text x="66.1" y="202.2">(3.3 V or 5 V)</text>
<text x="121" y="199.9">Low-side supply</text>
<text x="122.2" y="202.2">(3.3 V or 5 V)</text>
<text x="34.6" y="204.9">R1</text>
<text x="75.5" y="208.7">VDD1</text>
<text x="119.1" y="208.7">VDD2</text>
<text x="34.6" y="215">R2</text>
<text x="78.8" y="218.8">IN</text>
<text x="119.1" y="218.8">OUTP</text>
<text x="31.8" y="225.2">RSNS</text>
<text x="55.1" y="223.9">0..2V</text>
<text x="127.9" y="225.2">V</text>
<text x="149.6" y="225.2">2 V</text>
<text x="73.9" y="229">SHTDN</text>
<text x="119.1" y="229">OUTN</text>
<text x="75.2" y="239.1">GND1</text>
<text x="101.1" y="234" transform="rotate(-90 101.1 234)">Reinforced Isolation</text>
<text x="119.1" y="239.1">GND2</text>
</g>
<g font-size="1.3">
<text x="38.7" y="198.8">DC</text>
<text x="129.2" y="225.5">CMout</text>
</g>
</svg>
